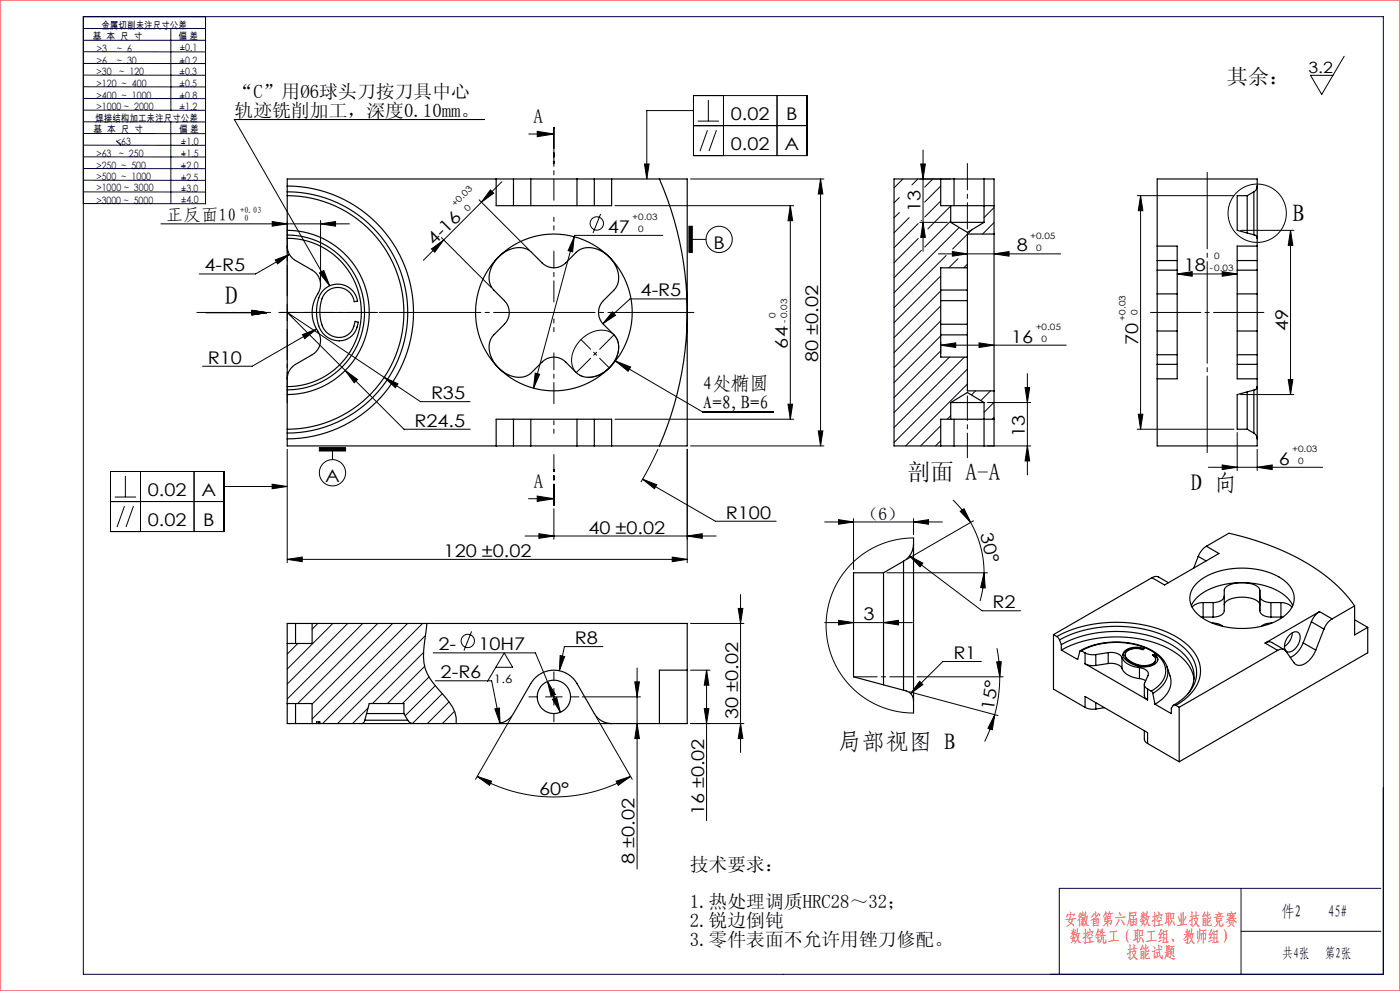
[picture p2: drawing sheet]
<svg xmlns="http://www.w3.org/2000/svg" width="420mm" height="297mm" viewBox="0 0 420 297" stroke-linecap="round" stroke-linejoin="round" font-family="sans-serif">
<g fill="none" stroke="#000" stroke-width=".3">
<path d="M403.3 16.9l-6.8 11.4-3.4-5.7h6.8M145.2 35.8h-74.9l28.6 49.9M161.2 39.4l5 .8-5 .8zM208 28.6h34.1v18h-34.1zM208 37.6h34.1M208 33.1h-14v20.5M209.3 36.3h6.4M212.2 39l-2.2 6.3M212.5 29.9v6.4M214.9 39l-2.2 6.3M217 28.6v18M233.1 28.6v18"/>
<path d="M143.7 59.9l15 15M147.1 56.9l1 1-3.7 2.7zM150.6 54.5l-23.6 23.5M158.6 40.2h7.6M193.3 49.1h1.4l-.7 4.5zM207.2 53.6h40M246.2 53.6l.7 4.5h-1.4zM246.2 53.6v80M269.8 59.2l-1.6 1.6M270.9 53.6l-2.7 2.7M275.4 53.6l-1.8 1.8M275.9 53.6h9.3"/>
<path d="M276.2 49.1h1.4l-.7 4.5zM276.9 45v30.3M279.8 53.6l-2.4 2.5M282.2 55.8l-4.8 4.8M341.2 58.6h29M342.2 58.6l.7 4.5h-1.4zM342.2 58.6v70M48.3 67.1h56.5M81.7 66.4l4.5 .7-4.5 .7zM82.6 77.9l4.2-1.7-3.5 2.9zM86.8 76.2l-10.1 5.9h-16.9M96.2 67.1l4.5-.7v1.4z"/>
<path d="M96.2 66.1v18.2M129.4 74.6l3.7-2.7-2.7 3.7zM132.4 71.2l15 15M172.3 71l-.5 4.5-1.4-.4zM172.3 71l-12.2 45.3M180.2 64.1l-2.3 5.7M184.5 61.6h53.6M198.8 70.5h-26.4l-.1 .5M206.7 67.8h1v7.9h-1zM207.7 71.7h4.1M237.1 61.6l.7 4.5h-1.4zM237.1 61.6v64"/>
<path d="M269.8 63.7l-1.6 1.6M272.7 65.2l-4.5 4.6M275.5 67l-7.3 7.3M275.5 71.5l-7.3 7.2M275.9 66.6h8.3M276.4 75l-8.2 8.2M276.4 66.1h-.1M276.9 66.6l.7 4.5h-1.4zM281.6 76.1h36.6M282.2 60.3l-4.8 4.8M283.8 76.6l-15.6 15.6M285.2 61.7l-6.8 6.9"/>
<path d="M285.2 66.2l-7.8 7.8M285.7 75.4l4.5 .7-4.5 .7zM287.4 77.5l-2.7 2.8M287.8 68.2l-19.6 19.5M290.2 70.2l-4.4 4.4M290.2 79.2l-1.1 1.1M291.6 68.8l-1.3 1.3M298.2 76.1l4.5-.7v1.4zM298.2 62.2l-3 3M298.2 66.7l-3.4 3.4M372.2 69h16M387.2 69l.7 4.5h-1.4z"/>
<path d="M387.2 69v49.3M61.8 93.7h18.3M75.6 93l4.5 .7-4.5 .7zM83.7 93.6h5M86.2 91.1v5M95 98.6l-19.3 11.2h-14.9M95.8 81.8l1.3-.7 1.8 4.6zM183.7 93.5l.9 1-3.7 2.5zM205.9 89.6h-16.9l-8.1 7.4M282.2 82.7l-14 14M282.2 87.2l-14 14M282.2 91.7l-14 14"/>
<path d="M282.2 96.2l-14 14M353.2 82.1l4.5-.7v1.4zM353.2 82.1h18M366.7 81.4l4.5 .7-4.5 .7zM90.7 100.3l4.3-1.7-3.6 2.9zM103.6 111l3.7 2.7-1 1zM115.3 113.1l4.1 1.9-.8 1.2zM160.6 111.8l1.3 .4-1.8 4.1zM184.6 108.2l4.6 1.8-.8 1.3zM184.6 108.2l26.2 15.3h21.2M282.2 103.4l4.5-.6v1.3zM282.2 102.4v3.6"/>
<path d="M282.2 103.4h37.7M282.2 100.7l-14 14M282.2 105.2l-14 14M284.8 107l-16.6 16.6M289.3 107l-21.1 21.1M290.2 110.6l-22 22M290.2 115.1l-18.5 18.5M292.7 117.1l-1.3 1.3M293.7 102.8l4.5 .6-4.5 .7zM297.2 117.1l-3 3M307.5 116.1h1.4l-.7 4.5zM308.2 112v30.3"/>
<path d="M372.2 118.3h16M386.5 113.8h1.4l-.7 4.5zM86.2 134.6v34M95.8 134.2h7.9v1h-7.9zM99.7 135.2v2.5M141 120.4h-14.9l-39.9-26.8 35 35h19.9M184.5 125.6h53.6M197.4 134.6l-2.4 5-2.7 4.9M206.2 134.6v34M207.2 133.6h40M236.4 121.1h1.4l-.7 4.5zM245.5 129.1h1.4l-.7 4.5z"/>
<path d="M282.2 127.6l-6 6M282.2 132.1l-1.5 1.5M285.2 124.6l-1 1M296.2 133.6h13M296.2 120.6h13M298.2 120.6l-3 3M298.2 125.1l-.6 .5M308.2 133.6l.7 4.5h-1.4zM341.2 128.6h29M341.5 124.1h1.4l-.7 4.5zM366.7 139.3l4.5 .7-4.5 .7zM371.2 129.6v11.4"/>
<path d="M377.2 134.6v6.4M33.2 141.3h34v18h-34zM33.2 150.3h34M34.4 149h6.4M37.3 151.7l-2.2 6.3M37.6 142.6v6.4M40 151.7l-2.2 6.3M42.2 141.3v18M58.2 141.3v18M81.6 145.1l4.5 .7-4.5 .7zM86.1 145.8h-18.9M158.6 149.5h7.6"/>
<path d="M161.2 148.7l5 .8-5 .8zM161.7 159.9l4.5 .7-4.5 .7zM166.2 152.5v9.1M192.8 143.6l4.2 1.7-.7 1.2zM192.8 143.6l21.8 12.6h18.2M247.4 156.4h35.3M251.6 155.7l4.5 .7-4.5 .7zM256.1 155.4v15.3M274.1 156.4l4.5-.7v1.4zM274.1 155.4v4.8M285.9 149.9l2.6 2.8 2.7 3.9M288.1 153.3l1.1-.8 2 4.1z"/>
<path d="M291.2 156.6a30.2 30.2 0 0 1 4 15.1M292 156.1l-20.1 11.6M362.5 140h34.3M377.2 140l4.5-.7v1.4zM86.2 167.6l4.5-.7v1.4zM86.2 167.6h120M157.5 160.6h57.3M201.7 166.9l4.5 .7-4.5 .7zM206.2 160.6l4.5-.7v1.4zM222.2 178.2v47.3M266.1 171.7h30.1M272.8 166.6l4.1 2.2-.9 1.1z"/>
<path d="M272.8 166.6l21.8 16.4h11.6M274.1 161.2l-5.2 .5-4.9 1.5-4.5 2.4-4 3.3-3.2 4-2.5 4.5-1.5 4.9-.5 5.1 .5 5.1 1.5 5 2.4 4.5 3.3 4 3.9 3.2 4.6 2.5 4.9 1.5 5.2 .5M295.2 171.7l.4 4.5-1.4-.1zM295.2 171.7l-.3 4.6-.9 3.8M89.3 192.8l-3.1 3.2M95.3 186.8l-1.7 1.8M99.8 186.8l-13.6 13.7M104.3 186.8l-18.1 18.2M108.8 186.8l-22.6 22.7M113.3 186.8l-24 24M117.8 186.8l-24.2 24.2M122.3 186.8l-28.7 28.7"/>
<path d="M126.8 186.8l-30 30M127.1 195.5l-15.3 15.3M127.4 199.7l-11.2 11.1M127.6 190.5l-26.3 26.3M129.9 195.7h30.7l3.6 8.5M141.5 189.2l-2.3 5.7M148.7 200h5.1l-2.5-4.3-5.1 8.6M168 196.5l1.4 .3-1.6 4.2zM180.9 193.8h-11.6l-1.5 7.2M207.2 186.8h16M221.5 182.3h1.4l-.7 4.5zM247.4 186.6h26.3"/>
<path d="M251.6 185.9l4.5 .7-4.5 .7zM265.1 186.6l4.5-.7v1.4zM294.4 198.3h-11.5l-9.7 9.5M299 198.4l1.4-.1-.5 4.5zM299.1 194.3l.7 4.7 .1 3.8M110.4 212.2l-4.6 4.6M128.7 202.9l-8 7.9M130.6 205.5l-9 9M130.6 204h16.9l2.5 12.7M132.7 207.9l-9 8.9M134.7 210.3l-6.5 6.5M136.4 213.2l-3.7 3.6"/>
<path d="M148.5 212.5l1.3-.3 .2 4.5zM153.5 214.7l-10.8 18.9M163.7 208.8h5M164.2 204.2l2.4 3.9-1.3 .6zM164.2 204.2l3.9 9.3M165.7 209.6l1.3-.6 1.1 4.5zM166.2 206.3v5M174.7 208.8h17.4M178.8 214.7l10.9 18.9M190.4 204.3h1.4l-.7 4.5zM191.1 216.8l.7 4.5h-1.4zM191.1 200.2v60.2"/>
<path d="M207.2 216.8h16M207.2 200.8h5.8M211.3 212.3h1.4l-.7 4.5zM212 200.8l.7 4.5h-1.4zM212 200.8v45.1M222.2 216.8l.7 4.5h-1.4zM272.8 207.3l26.6 7.1M275.1 202.8h25.8M275.9 204.2l1 1-3.7 2.6zM298.4 214.2l-.7 4.5-1.3-.4zM298.4 214.2l-1.1 3.6-1.9 4.4M299.9 202.8l-.4 5.8-1.1 5.6"/>
<path d="M143.2 232.7l4.3 1.4-.6 1.3zM143.2 232.7a46 46 0 0 0 46 0M184.8 234.1l4.4-1.4-3.7 2.7zM372.3 279.1h41.9M315 292h100"/>
<circle cx="179" cy="67" r="2"/>
<circle cx="215.7" cy="71.7" r="3.9"/>
<circle cx="377.2" cy="63.9" r="8.7"/>
<circle cx="99.7" cy="141.7" r="3.9"/>
<circle cx="140.3" cy="192.1" r="2"/>
</g>
<path d="M182.7 99.4a8.8 8.8 0 0 0-10.2 4.8 5.8 5.8 0 0 0 1.7 8.4 8.7 8.7 0 0 0 10.3-4.6 5.9 5.9 0 0 0-1.5-8.5l-.3-.1" fill="none" stroke="#000" stroke-width=".3" stroke-dasharray="30.5 1.3 1.3 1.3" stroke-dashoffset="10.3" stroke-linecap="butt"/>
<path d="M161.2 208.8h-2.5M166.2 203.8v-2.5M166.2 213.8v2.5M171.2 208.8h2.5" fill="none" stroke="#000" stroke-width=".3" stroke-dasharray="30.5 1.3 1.3 1.3"/>
<path d="M81.2 93.6h-22.1M86.2 88.6v-22.1M86.2 98.6v22.1M91.2 93.6h22.1" fill="none" stroke="#000" stroke-width=".3" stroke-dasharray="30.5 1.3 1.3 1.3" stroke-dashoffset="21.3"/>
<path d="M166.1 38.2v10.7M166.2 38.2v10.7M166.1 151.5v-10.8M166.2 151.5v-113.3M166.2 151.5v-10.8" fill="none" stroke="#000" stroke-width=".3" stroke-dasharray="6.3 1.3 1.3 1.3 5.1"/>
<path d="M290.2 68.6v-19.6" fill="none" stroke="#000" stroke-width=".3" stroke-dasharray="30.5 1.3 1.3 1.3" stroke-dashoffset="22.6"/>
<path d="M290.2 137.2v-18.6" fill="none" stroke="#000" stroke-width=".3" stroke-dasharray="30.5 1.3 1.3 1.3" stroke-dashoffset="23.1"/>
<path d="M208.2 93.6h-124" fill="none" stroke="#000" stroke-width=".3" stroke-dasharray="30.5 1.3 1.3 1.3" stroke-dashoffset="4.7"/>
<path d="M362.2 51.6v84" fill="none" stroke="#000" stroke-width=".3" stroke-dasharray="30.5 1.3 1.3 1.3" stroke-dashoffset="7.5"/>
<path d="M379.2 93.6h-34" fill="none" stroke="#000" stroke-width=".3" stroke-dasharray="30.5 1.3 1.3 1.3" stroke-dashoffset="15.4"/>
<path d="M184.2 100.4l-11.3 11.3" fill="none" stroke="#000" stroke-width=".3" stroke-dasharray="30.5 1.3 1.3 1.3" stroke-dashoffset="24.4"/>
<path d="M174.3 101.8l8.5 8.5" fill="none" stroke="#000" stroke-width=".3" stroke-dasharray="30.5 1.3 1.3 1.3" stroke-dashoffset="26.4"/>
<path d="M256.1 202.8h18" fill="none" stroke="#000" stroke-width=".3" stroke-dasharray="30.5 1.3 1.3 1.3" stroke-dashoffset="23.4"/>
<path d="M0 0h420v297h-420z" fill="none" stroke="#f00" stroke-width=".3"/>
<g fill="none" stroke="#000040" stroke-width=".3">
<path d="M25 12.1h36.7M25 19l36.7 .1M25 15.5l36.7 .1M25 8.5h36.7M25 5h390v287h-390zM51.2 8.5l.1 24.5M53.9 18.6h1.3M54.1 14.8h1.2M61.7 5v56.1M25 26l36.7 .1M25 36.5l36.7 .1M25 33l36.7 .1"/>
<path d="M25 29.5l36.7 .1M25 22.5l36.7 .1M51.2 36.5l.1 24.6M53.9 25.7h1.3M54 29.1h1.2M54 22.1h1.2M54 32.5h1.2M25 57.5l36.7 .1M25 54l36.7 .1M25 50.5l36.7 .1M25 47l36.7 .1M25 43.5l36.7 .1"/>
<path d="M25 40l36.7 .1M34.9 42.3l1.4 1.2M54.4 50h1.2M54.4 43h1.1M54.5 53.6h1.2M54.5 46.4h1M54.5 57l1.1 .1M25 61l36.7 .1M54.5 60.5h1.1M372.3 266.2v25.6M414.2 266.2h-96.4v25.6"/>
</g>
<g fill="#000">
<path d="M95.8 81.8l1.3-.7 1.8 4.6zM184.6 108.2l4.6 1.8-.8 1.3z"/>
<path d="M193.3 49.1h1.4l-.7 4.5zM95.8 134.2h7.9v1h-7.9zM206.7 67.8v7.9h1v-7.9zM81.6 145.1l4.5 .7-4.5 .7zM75.6 93l4.5 .7-4.5 .7zM75.6 93l4.5 .7-4.5 .7z"/>
<path d="M246.2 53.6l.7 4.5h-1.4zM245.5 129.1h1.4l-.7 4.5zM387.2 69l.7 4.5h-1.4zM386.5 113.8h1.4l-.7 4.5zM307.5 116.1h1.4l-.7 4.5zM308.2 133.6l.7 4.5h-1.4z"/>
<path d="M96.2 67.1l4.5-.7v1.4zM81.7 66.4l4.5 .7-4.5 .7zM377.2 140l4.5-.7v1.4zM366.7 139.3l4.5 .7-4.5 .7z"/>
<path d="M147.1 56.9l1 1-3.7 2.7zM129.4 74.6l3.7-2.7-2.7 3.7z"/>
<path d="M237.1 61.6l.7 4.5h-1.4zM236.4 121.1h1.4l-.7 4.5zM190.4 204.3h1.4l-.7 4.5zM191.1 216.8l.7 4.5h-1.4z"/>
<path d="M285.7 75.4l4.5 .7-4.5 .7zM298.2 76.1l4.5-.7v1.4zM282.2 103.4l4.5-.6v1.3zM293.7 102.8l4.5 .6-4.5 .7z"/>
<path d="M160.6 111.8l-.5 4.5 1.8-4.1zM172.3 71l-1.9 4.1 1.4 .4zM192.8 143.6l3.5 2.9 .7-1.2zM82.6 77.9l.7 1.2 3.5-2.9zM183.7 93.5l-2.8 3.5 3.7-2.5zM90.7 100.3l.7 1.2 3.6-2.9zM86.2 167.6l4.5-.7v1.4zM201.7 166.9l4.5 .7-4.5 .7zM103.6 111l2.7 3.7 1-1zM115.3 113.1l3.3 3.1 .8-1.2zM353.2 82.1l4.5-.7v1.4zM366.7 81.4l4.5 .7-4.5 .7zM168 196.5l-.2 4.5 1.6-4.2zM148.5 212.5l1.5 4.2-.2-4.5zM165.7 209.6l2.4 3.9-1.1-4.5zM164.2 204.2l1.1 4.5 1.3-.6zM251.6 155.7l4.5 .7-4.5 .7zM274.1 156.4l4.5-.7v1.4zM251.6 185.9l4.5 .7-4.5 .7zM265.1 186.6l4.5-.7v1.4zM275.9 204.2l-2.7 3.6 3.7-2.6zM272.8 166.6l3.2 3.3 .9-1.1z"/>
<path d="M341.5 124.1h1.4l-.7 4.5zM342.2 58.6l.7 4.5h-1.4zM276.9 66.6l.7 4.5h-1.4zM276.2 49.1h1.4l-.7 4.5z"/>
<path d="M161.2 148.7l5 .8-5 .8zM161.2 39.4l5 .8-5 .8z"/>
<path d="M161.7 159.9l4.5 .7-4.5 .7zM206.2 160.6l4.5-.7v1.4z"/>
<path d="M295.2 171.7l.4 4.5-1.4-.1zM288.1 153.3l1.1-.8 2 4.1z"/>
<path d="M211.3 212.3h1.4l-.7 4.5zM212 200.8l.7 4.5h-1.4z"/>
<path d="M222.2 216.8l.7 4.5h-1.4zM221.5 182.3h1.4l-.7 4.5z"/>
<path d="M298.4 214.2l-.7 4.5-1.3-.4zM299 198.4l1.4-.1-.5 4.5z"/>
<path d="M143.2 232.7l4.3 1.4-.6 1.3zM184.8 234.1l4.4-1.4-3.7 2.7z"/>
</g>
<g fill="none" stroke="#000" stroke-width=".35">
<path d="M86.2 55.8a37.9 37.9 0 0 1 37.9 37.8 37.9 37.9 0 0 1-37.9 37.9M86.2 57.5a36.2 36.2 0 0 1 36.1 36.1 36.2 36.2 0 0 1-36.1 36.2M86.2 55.8v1.7M86.2 58.6a35 35 0 0 1 35 35 35 35 0 0 1-35 35M86.2 57.5v12.9M148.8 53.6h5.2M148.8 53.6v8h34.7v-8M148.8 53.6h-62.6v2.2M154 53.6h5.2M154 53.6v8M159.2 53.6h13.9M159.2 53.6v8"/>
<path d="M173.1 53.6h5.2M173.1 53.6v8M178.3 53.6h5.2M178.3 53.6v8M183.5 53.6h22.7v80h-22.7M197.8 53.6a100 100 0 0 1 0 80M282.2 53.6h4M282.2 53.6h-14v80h14M282.2 53.6v8h3M286.2 53.6h9M286.2 53.6v8M295.2 53.6h3v16.5"/>
<path d="M295.2 53.6v13M374.2 58.6h-3v10.4l5.4 1.5 .4 .3 .2 .6M374.2 58.6v11.2M376.2 57.5v12.9M376.2 57.5l-2 1.1M377.2 55.8a2 2 0 0 1-1 1.7M377.2 55.8v15.6M377.2 55.8v-2.2h-30v20.2M86.2 73.8a5 5 0 0 0 2.5 4.3l5 2.9a5.2 5.2 0 0 1 1.1 8 10.2 10.2 0 0 0 .9 10.8 5 5 0 0 1-2 6.5l-5 2.9a5 5 0 0 0-2.5 4.3M86.2 71.4a22.2 22.2 0 0 1 22.2 22.2 22.2 22.2 0 0 1-22.2 22.3M86.2 70.4a23.2 23.2 0 0 1 23.2 23.2 23.2 23.2 0 0 1-23.2 23.2M86.2 70.4v1"/>
<path d="M86.2 69a24.6 24.6 0 0 1 24.6 24.6 24.6 24.6 0 0 1-24.6 24.7M86.2 71.4v44.5M149.5 77a7.6 7.6 0 0 1 9.4-1.8l3.7 3.6a5 5 0 0 0 7.1 0l3.2-3.2a6.7 6.7 0 0 1 8.5 .3 8.4 8.4 0 0 1 3.6 9.9l-.8 1.1-3.2 3.2a5 5 0 0 0 0 7.1l3.2 3.2a6.7 6.7 0 0 1-.3 8.5 8.4 8.4 0 0 1-9.9 3.6l-1.1-.8-3.2-3.2a5 5 0 0 0-7.1 0l-3.2 3.2a6.7 6.7 0 0 1-8.5-.3 8.4 8.4 0 0 1-3.6-10l.8-1 3.2-3.2a5 5 0 0 0 0-7.1l-3.2-3.2a6.7 6.7 0 0 1 .3-8.5zM285.2 66.6h10M285.2 61.6h13M285.2 61.6v5M285.2 66.6l5 3 5-3M298.2 70.1v47M298.2 70.1h-8v10.2M347.2 73.8v4.3M347.2 73.8h6v39.7h-6M347.2 78.1v2.9"/>
<path d="M347.2 78.1h6M371.2 78.1h6M377.2 73.8v4.3M377.2 73.8h-6v39.7h6M377.2 71.4v2.4M377.2 78.1v2.9M96.8 87.2a6 6 0 0 1 6.2-1.8 6 6 0 0 1 4.3 4.9l-1 .1a5 5 0 0 0-5.1-4.3 5 5 0 0 0-4.9 4.4 10.6 10.6 0 0 0 1.4 8.8 5 5 0 0 0 5.5 1.6 5 5 0 0 0 3.3-4.6l1 .3a6.1 6.1 0 0 1-5.5 5.5 6.1 6.1 0 0 1-6.4-4.5 12 12 0 0 1 1.2-10.4zM282.2 86.9h8M282.2 90.1h8M282.2 97.2h8M290.2 80.3v6.6M290.2 90.1v7.1"/>
<path d="M290.2 86.9v3.2M290.2 97.2v3.2M290.2 80.3h-8v26.7h8M347.2 88.1v11.1M347.2 81v7.1M347.2 99.2v7.1M347.2 81h6M347.2 99.2h6M347.2 88.1h6M371.2 81h6M371.2 99.2h6M371.2 88.1h6"/>
<path d="M377.2 88.1v11.1M377.2 99.2v7.1M377.2 81v7.1M86.2 115.9v.9M86.2 116.8v13M282.2 100.4h8M290.2 100.4v6.6M290.2 107v10.1h8M298.2 117.1v16.5h-3M347.2 109.2v4.3M347.2 113.5v20.1h30v-2.1M347.2 106.3v2.9"/>
<path d="M347.2 109.2h6M347.2 106.3h6M371.2 109.2h6M371.2 106.3h6M374.2 117.4v11.2M376.2 116.9v12.9M377.2 115.9l-.2 .4-.4 .5-5.4 1.5v10.3h3M377.2 115.9v15.6M377.2 109.2v4.3M377.2 106.3v2.9M377.2 113.5v2.4M86.2 129.8v1.7"/>
<path d="M86.2 131.5v2.1h62.6M148.8 133.6h5.2M148.8 133.6v-8h34.7v8M154 133.6h5.2M154 125.6v8M159.2 133.6h13.9M159.2 125.6v8M173.1 133.6h5.2M173.1 125.6v8M178.3 133.6h5.2M178.3 125.6v8M282.2 133.6h4"/>
<path d="M285.2 120.6h10M285.2 125.6h13M285.2 125.6h-3v8M285.2 120.6l5-3 5 3M285.2 120.6v5M286.2 133.6h9M286.2 125.6v8M295.2 120.6v13M374.2 128.6l2 1.2M376.2 129.8a2 2 0 0 1 1 1.7M265.1 171.7h-9v31.1l15.7 4.3a3 3 0 0 1 2.3 2.9M265.1 171.7v33.5"/>
<path d="M271.1 168.2v38.7M271.1 168.2l-6 3.5M274.1 163a6 6 0 0 1-3 5.2M274.1 163v47M274.1 161.2v1.8M345.6 173.1l.7-.3h1l3.2 1.8M345.6 173.1l-29.6 17.1M359 174.8a21.1 21.1 0 0 1 16.7-4.4 15.7 15.7 0 0 1 11.7 6 6.2 6.2 0 0 1-2.4 8.4 23.6 23.6 0 0 1-24.8 0 6.2 6.2 0 0 1-1.6-9.5zM359.5 166.8l2.3 1.3M359.5 166.8l-1.4 3.5M361.9 163.7l6.8-3.9a69.7 69.7 0 0 1 32.9 16.1l2.1 2.2 2.7 3.5M361.9 163.7a6.2 6.2 0 0 0-2.4 3.1"/>
<path d="M361.9 163.7l3.8 2.2-16.3 9.4-3.8-2.2M367.3 178.7a2.86 2.86 0 0 1-3.4 1.9M372.6 174.6a19.2 19.2 0 0 1 14.1 5.1l1.1 1.8M372.6 174.6a19.2 19.2 0 0 0-14 5.1l-1.2 1.8M372.6 174.6a6.3 6.3 0 0 0-5.2 1.8l-.1 6.6a2.86 2.86 0 0 1-3.4 1.9M372.6 174.6a6.3 6.3 0 0 1 5.2 1.8l.1 6.6a2.86 2.86 0 0 0 3.4 1.9M377.9 178.7a2.86 2.86 0 0 0 3.4 1.9M88.7 186.8h117.5v30h-8.4M88.7 186.8h-2.5v30h2.5M88.7 186.8v6M93.6 186.8v6h-7.4M128.1 186.8l-.6 4.8a17.4 17.4 0 0 0 .7 10.3 56.3 56.3 0 0 0 6.5 8.4 8.6 8.6 0 0 1 2.1 6.5"/>
<path d="M316 190.2l1 .6M316 190.2v16.3l9.5 5.5M317 190.8a39.5 39.5 0 0 1 35.8 0 12.8 12.8 0 0 1 7.4 10.3 12.1 12.1 0 0 1-6.5 9.7l-.9 .6M317 190.8l.9 1M317.9 191.8a37.5 37.5 0 0 1 34.5 .3 11.6 11.6 0 0 1 6.6 10.1 12.2 12.2 0 0 1-6.9 9.1M317.9 191.8l.5 1.4M318.4 194.8l4.9 2.9 .7-2.6 .4-.1M318.4 194.8a36.2 36.2 0 0 1 33.9 .6 11.7 11.7 0 0 1 5.9 8.1M318.4 193.2a36.2 36.2 0 0 1 33.9 .5 10.8 10.8 0 0 1 5.9 10.1l-.7 2.2-1.1 2M318.4 193.2v1.6M324.1 195a23.4 23.4 0 0 1 22.8 .8 8.4 8.4 0 0 1 3.2 4M324.4 195a22.7 22.7 0 0 1 22.3 .9 5.9 5.9 0 0 1 0 10.4l-1.3 .8"/>
<path d="M324.4 195l1.1 .7M325.5 195.7a5.2 5.2 0 0 0 3.2 .5M325.5 198.9a5.2 5.2 0 0 0 3.2 .5M325.5 195.7v3.2M325.5 198.9l18.8 10.9M328.7 196.2v3.2M332.5 198.9a3.9 3.9 0 0 1 4.1 1.4M332.5 198.9l-3.8 .5M332.5 195.6a3.9 3.9 0 0 1 4.1 1.5M332.5 195.6l-3.8 .6M332.5 195.6v3.3M336.6 197.1a5.9 5.9 0 0 0 5.2 3"/>
<path d="M336.6 197.1v3.2M337.5 196.3l.4 1.1M337.9 197.1a7.7 7.7 0 0 0 3.6 2.2M337.9 197.4a7.7 7.7 0 0 0 3.6 2.1M337.9 197.1v.3M341.5 199.3v.2M343 194.6a5.5 5.5 0 0 0-5.9 1.2l-.2 .6M345.8 198.9a5.8 5.8 0 0 1-4.3 .4M345.8 199.1a5.7 5.7 0 0 1-4.3 .4M345.8 198.9v.2M346.3 196.1l-.5 .2a1.39 1.39 0 0 1 .9 1.3 1.39 1.39 0 0 1-.9 1.3M346.3 196.1l.6 .5"/>
<path d="M346.3 196.3l-.3 .2M346.3 196.3l.6 .6M346.3 196.1v.2M346.7 197.6l-.1 .8-.8 .7M346.9 196.6a1.64 1.64 0 0 1 .3 1.7 1.64 1.64 0 0 1-1.3 1 7.7 7.7 0 0 1-9-2.6 2.3 2.3 0 0 1 2.3-2.5 6.5 6.5 0 0 1 4.1 .2l-.4 .3a4.1 4.1 0 0 0-5.3 1.3l.3 1.1M346.9 196.9l.4 .9M346.9 196.6v.3M350.1 199.8l.9 2.8a6.7 6.7 0 0 1-3.1 7.5l-1.4 .9M350.1 199.8a6.6 6.6 0 0 1-3.6 7.6l-.7 .4M360.9 184.9l-.5 .1M360.9 184.9h3M360.9 180.6a4.5 4.5 0 0 0-3.3 1.3"/>
<path d="M360.9 180.6v4.3M360.9 180.6h3M363.7 186.7a4.4 4.4 0 0 1 3.1 1M363.9 180.6v4.3M367.3 181.3a3.2 3.2 0 0 1 3-2.1 8.9 8.9 0 0 1 7.3 1.3l.3 .8M379.5 192.7l.8-.3h1l4 2.3M379.5 192.7l3.8 2.2M381.3 184.9h3M381.3 180.6h3M381.3 180.6v4.3M381.5 186.7a4.4 4.4 0 0 0-3.1 1M383.3 194.9l-29.5 17.1"/>
<path d="M384.3 184.9l.5 .1M384.3 180.6a4.5 4.5 0 0 1 3.3 1.3M384.3 180.6v4.3M387 190.1a1.64 1.64 0 0 1 1.5-.8 1.64 1.64 0 0 1 1.5 1 4.5 4.5 0 0 1-3.6 5.1 2 2 0 0 1-.8-2.9l.6-1.3zM387.7 189.7a5.2 5.2 0 0 1-2.4 4M391 192.7a7.8 7.8 0 0 1-3.9 4.3M391 192.7l3.7 2.1M393.4 186.4l-2.4 6.3M393.4 186.4l3.8 2.1M394.7 194.8a6.2 6.2 0 0 1-5.3 4.6l-1-.5-2.6-3.8a1.74 1.74 0 0 0-2.5-.2M395.9 183.3a6.2 6.2 0 0 0-2.5 3.1M395.9 183.3l3.7 2.2"/>
<path d="M395.9 183.3l-16.4 9.4M397.2 188.5l-2.5 6.3M399.6 185.5a6.2 6.2 0 0 0-2.4 3M406.4 185.7l3.9 2.3M406.4 181.6l-6.8 3.9M406.4 181.6v8.7l3.9-2.3M410.3 188v7.6l-56.5 32.7M86.2 210.8h7.4v6M88.7 216.8h6.3M88.7 210.8v6M95 216.8h.6M95 216.8v-.5h1v.5"/>
<path d="M95.6 216.8h.4M95.6 216.3v.5M96 216.8h12.4M108.4 216.8h15.7M109.4 215.8h12.9M110 213.8h11.2M121.2 213.8v-3h-10.4l-1.5 5.5-.4 .4-.5 .1M121.2 213.8l1.1 2M122.3 215.8a2 2 0 0 0 1.8 1M124.1 216.8h73.7M148.8 216.8a6 6 0 0 0 5.2-3l5.2-9a8 8 0 0 1 13.9 0l5.2 9a6 6 0 0 0 5.2 3M206.2 200.8h-8.4v16"/>
<path d="M274.1 210v3.7M325.5 212a5.2 5.2 0 0 0 3.2 .5M325.5 212v-3.3l18.8 10.9v3.2M328.7 210.6v1.9M331.3 212.1l-2.6 .4M336.6 200.3a5.9 5.9 0 0 0 5.2 3.1M341.8 203.4l1.9 .6M341.8 200.1a2.23 2.23 0 0 1 2.6 2.4l-1 2.1a1.45 1.45 0 0 0 .9 1.9M341.8 200.1v3.3M343.3 219v2.7l1 1.1M343.3 205.1v3.6l1 1.1M344.3 206.5l1.1 .6"/>
<path d="M344.3 206.5v3.3M345.4 207.1l.4 .7M345.8 207.8l.7 3.2M346.5 211l4.9 2.9v-1.7l.7-.9 .7 .1M352.8 211.4l1 .6M353.8 212v16.3M344.3 222.8l9.5 5.5"/>
<circle cx="166.2" cy="93.6" r="23.5"/>
<circle cx="166.2" cy="208.8" r="5"/>
</g>
<text font-size="7.6" x="67.6" y="91.1">D</text>
<text font-size="7.4" x="387.7" y="66.6">B</text>
<text font-size="7.1" x="357.2" y="147.2">D 向</text>
<g font-size="7">
<text x="272.2" y="143.8">剖面 A-A</text>
<text x="251.7" y="224.7">局部视图 B</text>
</g>
<text font-size="6.3" x="368.1" y="25.2">其余：</text>
<g font-size="5.8">
<text x="160" y="36.8">A</text>
<text x="160.2" y="146.2">A</text>
</g>
<g font-size="5.6">
<text x="70.4" y="29.4">“C”用Ø6球头刀按刀具中心</text>
<text x="70.4" y="35">轨迹铣削加工，深度0.10mm。</text>
<text x="210.9" y="116.8">4处椭圆</text>
<text x="210.9" y="122.5">A=8,B=6</text>
<text x="206.9" y="260.9">技术要求：</text>
<text x="206.9" y="272.2">1.热处理调质HRC28～32；</text>
<text x="206.9" y="277.8">2.锐边倒钝</text>
<text x="206.9" y="283.5">3.零件表面不允许用锉刀修配。</text>
</g>
<g font-size="5.2">
<text x="219.3" y="36">0.02</text>
<text x="235.9" y="36">B</text>
<text x="219.3" y="45">0.02</text>
<text x="235.4" y="45">A</text>
<text x="276.2" y="63.6" transform="rotate(-90 276.2 63.6)">13</text>
<text x="49.9" y="66.4">正反面10</text>
<text x="182.3" y="69.8">47</text>
<text x="130.3" y="73.7" transform="rotate(-45 130.3 73.7)">4-16</text>
<text x="214" y="74.6">B</text>
<text x="305" y="75.3">8</text>
<text x="61.4" y="81.4">4-R5</text>
<text x="355.2" y="81.4">18</text>
<text x="192.2" y="88.8">4-R5</text>
<text x="386.4" y="99.2" transform="rotate(-90 386.4 99.2)">49</text>
<text x="236.4" y="104.5" transform="rotate(-90 236.4 104.5)">64</text>
<text x="303.4" y="102.7">16</text>
<text x="341.4" y="103.4" transform="rotate(-90 341.4 103.4)">70</text>
<text x="62.4" y="109">R10</text>
<text x="245.4" y="108.5" transform="rotate(-90 245.4 108.5)">80 ±0.02</text>
<text x="129.3" y="119.6">R35</text>
<text x="124.4" y="127.9">R24.5</text>
<text x="307.5" y="131" transform="rotate(-90 307.5 131)">13</text>
<text x="383.6" y="139.3">6</text>
<text x="44.4" y="148.6">0.02</text>
<text x="60.5" y="148.6">A</text>
<text x="97.5" y="144.5">A</text>
<text x="217.8" y="155.5">R100</text>
<text x="258.3" y="155.7">（6）</text>
<text x="44.4" y="157.6">0.02</text>
<text x="61" y="157.6">B</text>
<text x="176.5" y="159.9">40 ±0.02</text>
<text x="294.1" y="160.2" transform="rotate(77 294.1 160.2)">30°</text>
<text x="133.1" y="166.9">120 ±0.02</text>
<text x="259" y="185.9">3</text>
<text x="297.8" y="182.3">R2</text>
<text x="131.5" y="194.9">2-</text>
<text x="143.5" y="194.9">10H7</text>
<text x="172.5" y="193">R8</text>
<text x="286" y="197.5">R1</text>
<text x="132.2" y="203.3">2-R6</text>
<text x="221.4" y="215.5" transform="rotate(-90 221.4 215.5)">30 ±0.02</text>
<text x="298.2" y="213.1" transform="rotate(-82 298.2 213.1)">15°</text>
<text x="161.7" y="238.1">60°</text>
<text x="211.2" y="244.4" transform="rotate(-90 211.2 244.4)">16 ±0.02</text>
<text x="190.4" y="258.9" transform="rotate(-90 190.4 258.9)">8 ±0.02</text>
</g>
<g font-size="4.9" fill="#000040">
<text x="384.6" y="274.9">件2</text>
<text x="398.4" y="274.9">45#</text>
</g>
<g font-size="4.9" fill="#f00">
<text x="319.5" y="277.3">安徽省第六届数控职业技能竞赛</text>
<text x="320.9" y="282.2">数控铣工（职工组、教师组）</text>
<text x="338" y="287.2">技能试题</text>
</g>
<text font-size="4.7" x="392.5" y="21.9">3.2</text>
<g font-size="4.2" fill="#000040">
<text x="384.8" y="287.2">共4张</text>
<text x="397.4" y="287.2">第2张</text>
</g>
<text font-size="3.5" x="148.2" y="204.6">1.6</text>
<g font-size="3" fill="#000040">
<text x="27.8" y="11.9">基 本 尺 寸</text>
<text x="30.5" y="8.6">金属切削未注尺寸公差</text>
<text x="29" y="15.7">&gt;3</text>
<text x="35" y="15.7">~ 6</text>
<text x="53.6" y="12">偏 差</text>
<text x="53.9" y="15.3">+0.1</text>
<text x="29" y="22.6">&gt;30</text>
<text x="29" y="19.1">&gt;6</text>
<text x="35" y="19.1">~ 30</text>
<text x="35.7" y="22.6">~ 120</text>
<text x="53.9" y="19.1">+0.2</text>
<text x="53.9" y="22.5">+0.3</text>
<text x="29" y="26.1">&gt;120 ~ 400</text>
<text x="29" y="29.6">&gt;400 ~ 1000</text>
<text x="53.9" y="29.6">+0.8</text>
<text x="53.9" y="26.1">+0.5</text>
<text x="29" y="33.1">&gt;1000 ~ 2000</text>
<text x="53.9" y="33.1">+1.2</text>
<text x="28.1" y="39.9">基 本 尺 寸</text>
<text x="28.6" y="36.5">焊接结构加工未注尺寸公差</text>
<text x="53.8" y="40">偏 差</text>
<text x="28.9" y="46.9">&gt;63</text>
<text x="34.8" y="43.5">&lt;63</text>
<text x="35.6" y="46.9">~ 250</text>
<text x="54.3" y="46.9">+1.5</text>
<text x="54.3" y="43.5">+1.0</text>
<text x="28.9" y="54">&gt;500 ~ 1000</text>
<text x="28.9" y="50.5">&gt;250 ~ 500</text>
<text x="54.3" y="50.5">+2.0</text>
<text x="28.9" y="57.3">&gt;1000 ~ 3000</text>
<text x="54.3" y="54.1">+2.5</text>
<text x="54.3" y="57.6">+3.0</text>
<text x="28.9" y="61">&gt;3000 ~ 5000</text>
<text x="54.3" y="60.9">+4.0</text>
</g>
<g font-size="2.6">
<text x="72" y="63.7">+0.03</text>
<text x="136.5" y="62.1" transform="rotate(-45 136.5 62.1)">+0.03</text>
<text x="140.3" y="63.4" transform="rotate(-45 140.3 63.4)">0</text>
<text x="73.2" y="66.3">0</text>
<text x="189.7" y="66.1">+0.03</text>
<text x="191.5" y="69.6">0</text>
<text x="309" y="71.6">+0.05</text>
<text x="310.8" y="75.2">0</text>
<text x="364.3" y="77.6">0</text>
<text x="363" y="81.2">-0.03</text>
<text x="232.6" y="95.3" transform="rotate(-90 232.6 95.3)">0</text>
<text x="341.3" y="94.3" transform="rotate(-90 341.3 94.3)">0</text>
<text x="236.2" y="96.7" transform="rotate(-90 236.2 96.7)">-0.03</text>
<text x="310.7" y="99">+0.05</text>
<text x="337.7" y="96.1" transform="rotate(-90 337.7 96.1)">+0.03</text>
<text x="312.5" y="102.5">0</text>
<text x="387.6" y="135.6">+0.03</text>
<text x="389.4" y="139.1">0</text>
</g>
</svg>
